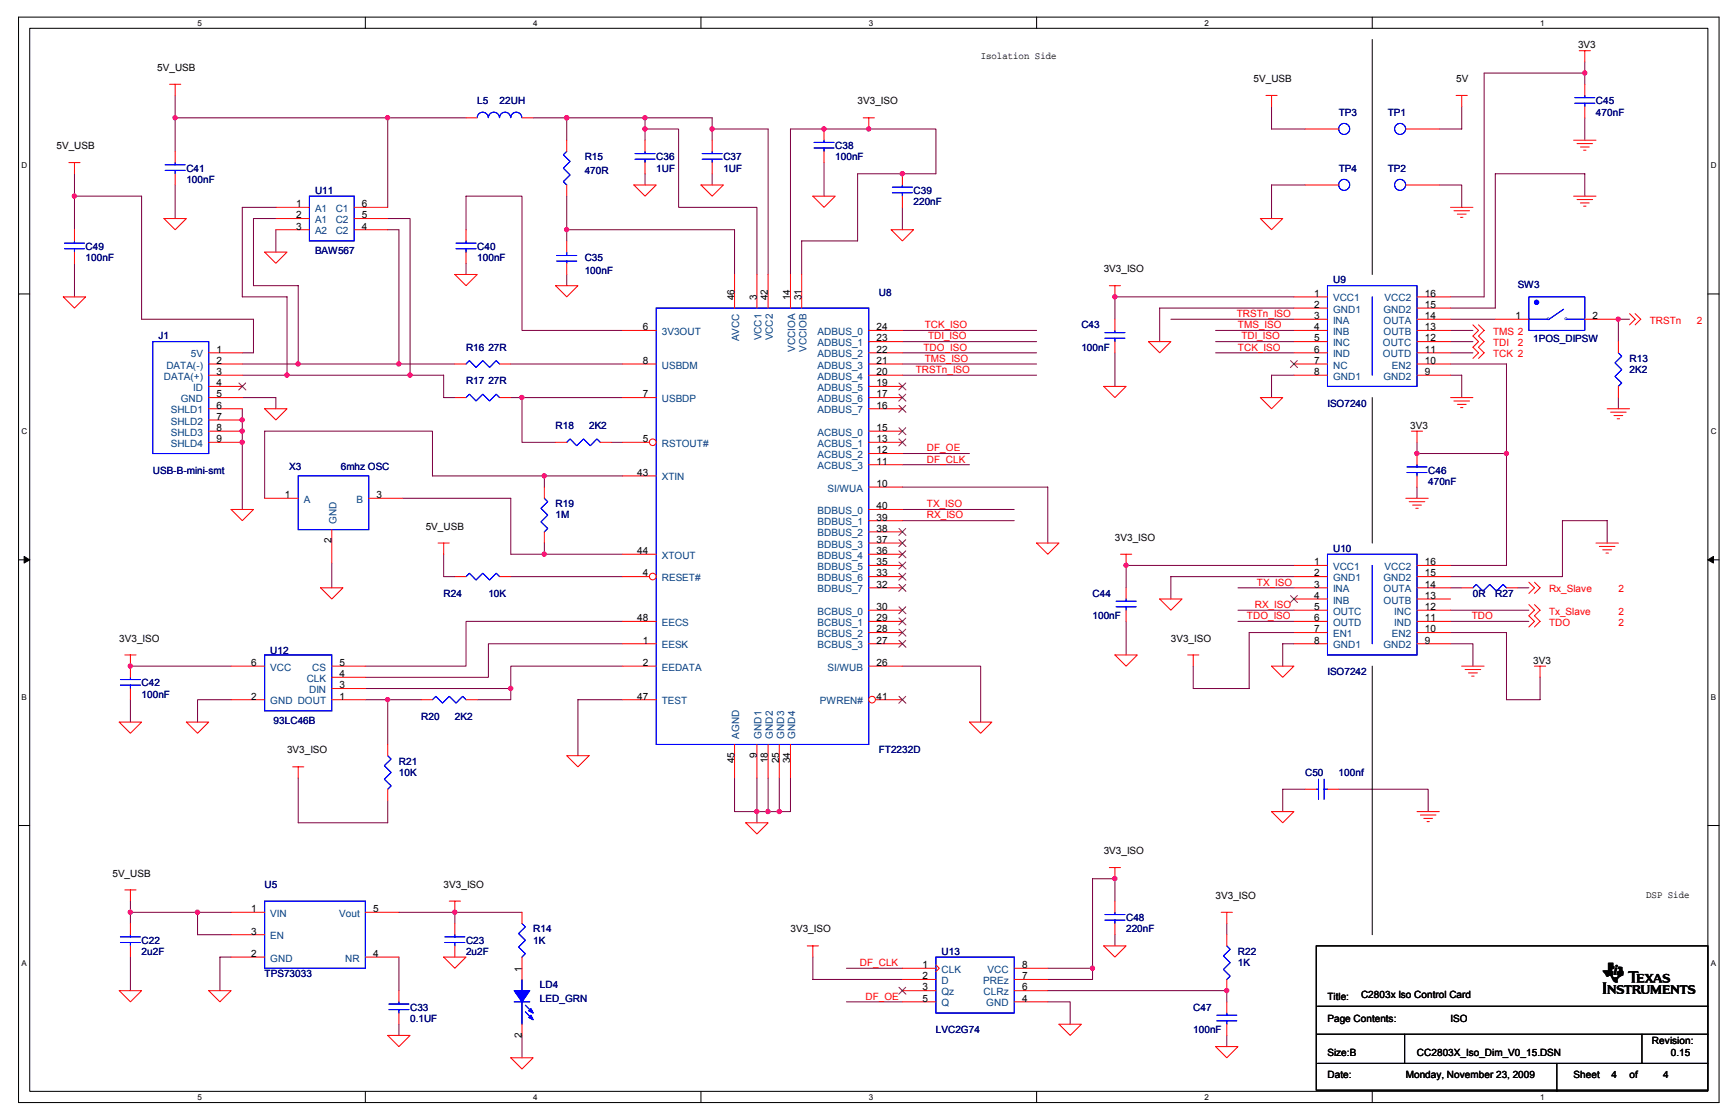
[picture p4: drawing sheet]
<svg xmlns="http://www.w3.org/2000/svg" width="432mm" height="279mm" viewBox="0 0 432 279" stroke-linecap="round" stroke-linejoin="round" font-family="sans-serif">
<path d="M4.6 4.3h424.7v271h-424.7zM7.4 7.1h419.1v265.4h-419.1z" fill="none" stroke="#000" stroke-width=".25"/>
<g fill="#fff">
<path d="M49.3 4.6h1.1v2.2h-1.1z"/>
<path d="M49.3 272.8h1.1v2.2h-1.1z"/>
</g>
<path d="M91.2 4.3v2.8M91.2 272.5v2.8" fill="none" stroke="#000" stroke-width=".25"/>
<g fill="#fff">
<path d="M133.2 4.6h1.1v2.2h-1.1z"/>
<path d="M133.2 272.8h1.1v2.2h-1.1z"/>
</g>
<path d="M175.1 4.3v2.8M175.1 272.5v2.8" fill="none" stroke="#000" stroke-width=".25"/>
<g fill="#fff">
<path d="M217 4.6h1.1v2.2h-1.1z"/>
<path d="M217 272.8h1.1v2.2h-1.1z"/>
</g>
<path d="M258.9 4.3v2.8M258.9 272.5v2.8" fill="none" stroke="#000" stroke-width=".25"/>
<g fill="#fff">
<path d="M300.8 4.6h1.1v2.2h-1.1z"/>
<path d="M300.8 272.8h1.1v2.2h-1.1z"/>
</g>
<path d="M342.7 4.3v2.8M342.7 272.5v2.8" fill="none" stroke="#000" stroke-width=".25"/>
<g fill="#fff">
<path d="M384.6 4.6h1.1v2.2h-1.1z"/>
<path d="M384.6 272.8h1.1v2.2h-1.1z"/>
<path d="M5.3 40.2h1.5v2.3h-1.5z"/>
<path d="M427.2 40.2h1.5v2.3h-1.5z"/>
<path d="M5.3 106.6h1.5v2.2h-1.5z"/>
<path d="M427.2 106.6h1.5v2.2h-1.5z"/>
</g>
<path d="M4.6 73.4h2.8M426.5 73.4h2.8" fill="none" stroke="#000" stroke-width=".25"/>
<g fill="#fff">
<path d="M5.3 172.9h1.4v2.3h-1.4z"/>
<path d="M427.2 172.9h1.4v2.3h-1.4z"/>
</g>
<path d="M4.6 139.8h2.8M426.5 139.8h2.8" fill="none" stroke="#000" stroke-width=".25"/>
<path d="M6 138.9l1.4 .9-1.4 .8zM426.5 139.8l1.4-.9v1.7z" fill="#000" stroke="#000" stroke-width=".25"/>
<g fill="#fff">
<path d="M5.3 239.3h1.4v2.2h-1.4z"/>
<path d="M427.2 239.3h1.4v2.2h-1.4z"/>
</g>
<path d="M342.7 9.9v58.6M342.7 99.3v36.3M342.7 166.3v67.1M4.6 206.1h2.8M426.5 206.1h2.8M328.7 236.2h97.8v36h-97.8zM328.7 258.2h97.8M329 251.2h97.5M350.8 258.2v7.3M410.1 258.2v7.3M329 265.5h97.5M388.8 265.5v7" fill="none" stroke="#000" stroke-width=".25"/>
<g fill="none" stroke="#800040" stroke-width=".25">
<path d="M395.8 18.2h-25.2v55.9h-8.3M395.8 15.5v5.5M43.7 29.4h53.1v22.4M43.7 23.8v14M96.8 29.4h19.6M133.2 29.4h8.3v5.6M141.5 29.4h36.4v5.6M161.1 32.2h8.4v19.6h19.5v16.7M161.1 29.4v5.6M177.9 32.2h13.9v36.3M317.6 26.6v5.6h8.3M365.1 26.6v5.6h-5.6"/>
<path d="M395.8 29.4v5.6M18.6 43.4v5.6h16.8v30.7h27.9v8.4h-2.8M18.6 49v8.4M43.7 46.2v8.4M68.9 57.4v5.5M68.9 51.8h-8.4v22.3h11.2v19.6M68.9 54.6h-5.6v16.7h11.2v19.6M96.8 54.6h5.6v39.1M96.8 57.4h2.8v33.5M116.4 57.4v-8.4h14v33.5h25.1M141.5 57.4h41.9v11.1M141.5 49v11.2"/>
<path d="M161.1 43.4v2.8M177.9 43.4v2.8M205.8 40.6v8.4M225.4 51.8v5.6M325.9 46.2h-8.3v8.4M359.5 46.2h5.6v5.6M395.8 49v-5.6h-22.4v33.5h-11.1M18.6 65.7v8.4M116.4 65.7v2.8M141.5 68.5v2.8M197.4 68.5v-36.3h36.3v11.2h-19.5v16.8h-14v8.3M292.4 79.7h30.7"/>
<path d="M323.1 74.1h-44.7v5.6M323.1 76.9h-33.5v8.4M362.3 79.7h11.1M407 79.7h-2.8v5.6M60.5 99.3h8.4v2.8M60.5 93.7h50.3v5.6h2.8M60.5 90.9h53.1M127.6 99.3h27.9M127.6 90.9h27.9M130.4 99.3v11.1h8.3M225.4 90.9h33.5M225.4 93.7h33.5"/>
<path d="M225.4 88.1h33.5M225.4 85.3h33.5M225.4 82.5h33.5M278.4 88.1v8.4M303.6 88.1h19.5M303.6 85.3h19.5M303.6 82.5h19.5M323.1 93.7h-5.5v5.6M362.3 90.9h13.9v50.3h-13.9M362.3 93.7h2.8v5.6M362.3 88.1h5.5M362.3 85.3h5.5"/>
<path d="M362.3 82.5h5.5M404.2 99.3v2.8M60.5 102.1v25.1M135.9 118.8h19.6M152.7 110.4h2.8M225.4 116h16.7M225.4 113.2h16.7M353.9 110.4v2.8h22.3M100.5 124.4h27.1v14h27.9M110.8 138.4v5.6h2.8M135.9 121.6v-2.8h-27.9v-11.1h-41.9v16.7M135.9 135.6v2.8"/>
<path d="M225.4 127.2h27.9M225.4 130h27.9M225.4 121.6h36.3v14M353.9 121.6v2.8M401.4 135.6v-5.6h-11.2v14h-27.9M82.9 140.6v6.2M127.6 144h27.9M155.5 155.2h-39.1v11.1h-25.2M281.2 155.2v8.3M309.2 152.4h13.9M309.2 146.8h13.9M309.2 155.2h13.9"/>
<path d="M323.1 157.9h-11.1v14h-14v-5.6M323.1 144h-30.7v5.6M323.1 141.2h-41.9v5.6M362.3 157.9h13.9v16.8h8.4v-5.6M362.3 152.4h19.5M362.3 146.8h2.8M362.3 155.2h19.5M379 146.8h2.8M32.6 166.3h25.1M32.6 174.7v5.6M57.7 174.7h-8.4v5.6M91.2 171.9h36.4"/>
<path d="M91.2 174.7h14M96.8 174.7v11.2M127.6 171.9v2.8h-8.4M155.5 160.7h-33.5v8.4h-30.8M155.5 166.3h-27.9v5.6M155.5 174.7h-11.2v14M225.4 166.3h19.5v14M323.1 160.7h-2.7v5.6M362.3 160.7h5.5v5.6M74.5 194.3v11.1h22.3v-5.5M183.4 194.3v8.3h11.2M189 194.3v11.1"/>
<path d="M191.8 194.3v8.3M194.6 194.3v8.3M197.4 194.3v8.3h-2.8M325.9 197.1h-5.5v5.5M334.3 197.1h22.4v5.5M32.6 225v5.6M32.6 239v8.4M32.6 227.8h25.1M49.3 227.8v5.6h8.4M57.7 239h-2.8v8.4M99.6 239v8.4M99.6 227.8h30.8"/>
<path d="M113.6 227.8v2.8M203 239v5.6h22.4M278.4 225v-5.6h-5.5v25.2h-11.2M278.4 233.4v2.8M306.4 230.6v2.8M99.6 255.7v2.8M130.4 258.5v5.6M211.4 250.1h14M211.4 241.8h14M261.7 250.1h5.6v5.6M261.7 241.8h11.2M261.7 247.4h44.7v2.7"/>
<path d="M306.4 258.5v2.8"/>
</g>
<g fill="#f0f" stroke="#f0f" stroke-width=".25">
<circle cx="141.5" cy="57.3" r=".54"/>
<circle cx="161.1" cy="32.2" r=".54"/>
<circle cx="161.1" cy="29.4" r=".54"/>
<circle cx="141.5" cy="29.4" r=".54"/>
<circle cx="216.9" cy="32.2" r=".54"/>
<circle cx="205.8" cy="32.2" r=".54"/>
<circle cx="225.3" cy="43.4" r=".54"/>
<circle cx="177.8" cy="32.2" r=".54"/>
<circle cx="71.7" cy="93.7" r=".54"/>
<circle cx="74.5" cy="90.9" r=".54"/>
<circle cx="99.6" cy="90.9" r=".54"/>
<circle cx="102.4" cy="93.7" r=".54"/>
<circle cx="96.8" cy="29.4" r=".54"/>
<circle cx="43.7" cy="29.4" r=".54"/>
<circle cx="130.3" cy="99.2" r=".54"/>
<circle cx="135.9" cy="118.8" r=".54"/>
<circle cx="135.9" cy="138.4" r=".54"/>
<circle cx="127.5" cy="171.9" r=".54"/>
<circle cx="96.8" cy="174.7" r=".54"/>
<circle cx="32.5" cy="166.3" r=".54"/>
<circle cx="189" cy="202.6" r=".54"/>
<circle cx="191.8" cy="202.6" r=".54"/>
<circle cx="194.6" cy="202.6" r=".54"/>
<circle cx="278.4" cy="74.1" r=".54"/>
<circle cx="281.2" cy="141.2" r=".54"/>
<circle cx="395.8" cy="18.2" r=".54"/>
<circle cx="278.4" cy="219.4" r=".54"/>
<circle cx="306.4" cy="247.3" r=".54"/>
<circle cx="272.8" cy="241.7" r=".54"/>
<circle cx="18.6" cy="49" r=".54"/>
<circle cx="113.6" cy="227.8" r=".54"/>
<circle cx="49.3" cy="227.8" r=".54"/>
<circle cx="32.5" cy="227.8" r=".54"/>
<circle cx="376.2" cy="113.2" r=".54"/>
<circle cx="353.9" cy="113.2" r=".54"/>
<circle cx="404.1" cy="79.7" r=".54"/>
<circle cx="60.5" cy="110.4" r=".54"/>
<circle cx="60.5" cy="107.6" r=".54"/>
<circle cx="60.5" cy="104.8" r=".54"/>
</g>
<g fill="none" stroke="#f00" stroke-width=".25">
<path d="M394.4 12.7h2.8M395.8 12.7v2.8M42.3 21h2.8M43.7 21v2.8M43.7 37.8v2.8M116.4 29.4h2.8M130.4 29.4h2.8M141.5 35v2.8M177.9 35v2.8M205.8 32.2v2.8M205.8 37.8v2.8M215.6 29.4h2.8"/>
<path d="M217 29.4v2.8M316.2 23.8h2.8M317.6 23.8v2.8M363.7 23.8h2.8M365.1 23.8v2.8M393 35h5.6M393.8 35.9h3.9M394.7 36.7h2.2M395.5 37.5h.6M395.8 21v2.8M395.8 26.6v2.8M17.2 40.6h2.8"/>
<path d="M18.6 40.6v2.8M18.6 57.4v2.8M41 54.6h5.5l-2.8 2.8zM43.7 43.4v2.8M68.9 51.8h8.4M68.9 54.6h8.4M68.9 57.4h8.4M88.4 51.8h8.4M88.4 54.6h8.4M88.4 57.4h8.4M116.4 57.4v2.8M141.5 46.2v2.8"/>
<path d="M158.3 46.2h5.6l-2.8 2.8zM175.1 46.2h5.6l-2.8 2.8zM177.9 40.6v2.8M203 49h5.6l-2.8 2.8zM222.6 57.4h5.5l-2.7 2.8zM225.4 43.4v2.8M225.4 49v2.8M314.8 54.6h5.6l-2.8 2.8zM325.9 46.2h8.4M351.1 46.2h8.4M362.3 51.8h5.5M363.1 52.6h3.9"/>
<path d="M364 53.5h2.2M364.8 54.3h.6M393 49h5.6M393.8 49.8h3.9M394.7 50.7h2.2M395.5 51.5h.6M15.8 74.1h5.6l-2.8 2.8zM18.6 62.9v2.8M66.1 62.9h5.6l-2.8 2.8zM113.6 68.5h5.6l-2.8 2.8zM116.4 62.9v2.8M138.7 71.3h5.6l-2.8 2.8z"/>
<path d="M277 71.3h2.8M278.4 71.3v2.8M278.4 79.7v2.8M373.4 79.7h8.4M395.8 79.7h8.4M407 78.3l1.4 1.4-1.4 1.4M408.4 78.3l1.4 1.4-1.4 1.4M113.6 99.3h2.8M124.8 99.3h2.8M275.6 96.5h5.6l-2.8 2.8zM278.4 85.3v2.8M286.8 85.3h5.6l-2.8 2.8z"/>
<path d="M314.8 99.3h5.6l-2.8 2.8zM362.3 99.3h5.5M367.8 81.1l1.4 1.4-1.4 1.4 1.4 1.4-1.4 1.4 1.4 1.4-1.4 1.4M369.2 81.1l1.4 1.4-1.4 1.4 1.4 1.4-1.4 1.4 1.4 1.4-1.4 1.4M404.2 85.3v2.8M404.2 96.5v2.8M66.1 102.1h5.6l-2.8 2.8zM138.7 110.4h2.8M149.9 110.4h2.8M352.5 107.7h2.8M353.9 107.7v2.7M353.9 113.2v2.8"/>
<path d="M353.9 118.8v2.8M363.1 100.1h3.9M364 101h2.2M364.8 101.8h.6M401.4 102.1h5.6M402.2 102.9h3.9M403.1 103.8h2.2M403.9 104.6h.6M57.7 127.2h5.6l-2.8 2.8zM66.1 124.4h8.4M82.9 132.2v8.4M92.1 124.4h8.4"/>
<path d="M109.4 135.6h2.8M110.8 135.6v2.8M135.9 121.6v2.8M135.9 132.8v2.8M258.9 135.6h5.6l-2.8 2.8zM279.8 138.4h2.8M281.2 138.4v2.8M351.1 124.4h5.6M351.9 125.3h3.9M352.8 126.1h2.2M353.6 126.9h.6M398.6 135.6h5.6"/>
<path d="M399.4 136.4h3.9M400.3 137.3h2.2M401.1 138.1h.6M80.1 146.8h5.6l-2.8 2.8zM113.6 144h2.8M124.8 144h2.8M281.2 146.8v2.8M281.2 152.4v2.8M289.6 149.6h5.6l-2.8 2.8zM323.1 146.8h8.4M323.1 144h8.4M323.1 141.2h8.4"/>
<path d="M323.1 149.6h8.4M323.1 152.4h8.4M323.1 155.2h8.4M323.1 157.9h8.4M353.9 146.8h8.4M353.9 144h8.4M353.9 141.2h8.4M353.9 149.6h8.4M353.9 152.4h8.4M353.9 155.2h8.4M353.9 157.9h8.4M365.1 146.8h2.7"/>
<path d="M376.2 146.8h2.8M381.8 145.4l1.4 1.4-1.4 1.4M381.8 151l1.4 1.4-1.4 1.4 1.4 1.4-1.4 1.3M383.2 145.4l1.4 1.4-1.4 1.4M383.2 151l1.4 1.4-1.4 1.4 1.4 1.4-1.4 1.3M31.2 163.5h2.8M32.6 163.5v2.8M57.7 166.3h8.4M57.7 174.7h8.4M82.9 166.3h8.3M82.9 174.7h8.3M82.9 169.1h8.3"/>
<path d="M82.9 171.9h8.3M105.2 174.7h2.8M116.4 174.7h2.8M278.4 163.5h5.6l-2.8 2.8zM296.6 163.5h2.8M298 163.5v2.8M317.6 166.3h5.5l-2.7 2.8zM323.1 160.7h8.4M353.9 160.7h8.4M365.1 166.3h5.5M365.9 167.2h3.9M366.7 168h2.2"/>
<path d="M367.6 168.8h.5M383.2 166.3h2.8M384.6 166.3v2.8M29.8 180.3h5.6l-2.8 2.8zM46.5 180.3h5.6l-2.8 2.8zM73.1 191.5h2.8M74.5 191.5v2.8M96.8 185.9v2.8M96.8 197.1v2.8M141.5 188.7h5.6l-2.8 2.8zM242.1 180.3h5.6l-2.8 2.8zM325.9 197.1h2.8"/>
<path d="M331.5 197.1h2.8M186.2 205.4h5.6l-2.8 2.8zM277 216.6h2.8M278.4 216.6v2.8M317.6 202.6h5.5l-2.7 2.8zM353.9 202.6h5.6M354.7 203.5h3.9M355.6 204.3h2.2M356.4 205.1h.6M31.2 222.2h2.8M32.6 222.2v2.8M32.6 230.6v2.8"/>
<path d="M32.6 236.2v2.8M57.7 227.8h8.4M57.7 239h8.4M57.7 233.4h8.4M91.2 227.8h8.4M91.2 239h8.4M110.8 239h5.6l-2.8 2.8zM112.2 225h2.8M113.6 225v2.8M113.6 230.6v2.8M113.6 236.2v2.8M201.6 236.2h2.8"/>
<path d="M203 236.2v2.8M275.6 236.2h5.6l-2.8 2.8zM278.4 225v2.8M278.4 230.6v2.8M305 227.8h2.8M306.4 227.8v2.8M306.4 233.4v2.8M29.8 247.4h5.6l-2.8 2.7zM52.1 247.4h5.6l-2.8 2.7zM96.8 258.5h5.6l-2.8 2.8zM99.6 247.4v2.7M99.6 252.9v2.8"/>
<path d="M130.4 241.8v2.8M130.4 255.7v2.8M225.4 247.4h8.3M225.4 241.8h8.3M225.4 244.6h8.3M225.4 250.1h8.3M233.7 240.9l.9 .9-.9 .8M253.3 247.4h8.4M253.3 241.8h8.4M253.3 244.6h8.4M253.3 250.1h8.4M264.5 255.7h5.6l-2.8 2.8z"/>
<path d="M306.4 244.6v2.8M306.4 250.1v2.8M306.4 255.7v2.8M127.6 264.1h5.6l-2.8 2.8zM303.6 261.3h5.6l-2.8 2.8z"/>
</g>
<g fill="none" stroke="#00f" stroke-width=".25">
<path d="M119.2 29.4a1.38 1.38 0 0 1 1.4-1.4 1.38 1.38 0 0 1 1.3 1.4M122 29.4a1.38 1.38 0 0 1 1.4-1.4 1.38 1.38 0 0 1 1.3 1.4 1.4 1.4 0 0 1 1.4-1.4 1.4 1.4 0 0 1 1.4 1.4M127.6 29.4a1.38 1.38 0 0 1 1.3-1.4 1.38 1.38 0 0 1 1.4 1.4M141.5 37.8l-.8 .8 1.7 1.7-1.7 1.7 1.7 1.7-1.7 1.6 .8 .9M175.4 39.8h5M175.4 38.4h5M177.9 37.8v.6M177.9 39.8v.8M203.3 37h5M203.3 35.6h5M205.8 35v.6M205.8 37v.8"/>
<path d="M393.3 25.8h5M393.3 24.4h5M395.8 23.8v.6M395.8 25.8v.8M41.2 42.5h5M41.2 41.1h5M43.7 40.6v.5M43.7 42.5v.9M77.3 49h11.1v11.2h-11.1zM222.9 48.1h5M222.9 46.7h5M225.4 46.2v.5"/>
<path d="M225.4 48.1v.9M16.1 62.1h5M16.1 60.7h5M18.6 60.2v.5M18.6 62.1v.8M113.9 62.1h5M113.9 60.7h5M116.4 60.2v.5M116.4 62.1v.8M163.9 76.9h53.1v109h-53.1zM381.8 74.1h14v8.4h-14zM381.8 79.7h4.8"/>
<path d="M390.5 77.2l-3.6 2.5M391.3 79.7h4.5M116.4 99.3l.8-.9 1.7 1.7 1.7-1.7 1.7 1.7 1.6-1.7 .9 .9M275.9 84.5h5M275.9 83.1h5M278.4 82.5v.6M278.4 84.5v.8M404.2 88.1l.8 .8-1.7 1.7 1.7 1.7-1.7 1.7 1.7 1.6-.8 .9M74.5 118.8h17.6v13.4h-17.6zM141.5 110.4l.9-.8 1.6 1.7 1.7-1.7 1.7 1.7 1.7-1.7 .8 .8M351.4 118h5M351.4 116.6h5"/>
<path d="M353.9 116v.6M353.9 118v.8M135.9 124.4l.9 .9-1.7 1.6 1.7 1.7-1.7 1.7 1.7 1.7-.9 .8M331.5 138.4h22.4v25.1h-22.4zM116.4 144l.8-.9 1.7 1.7 1.7-1.7 1.7 1.7 1.6-1.7 .9 .9M278.7 151.5h5M278.7 150.1h5M281.2 149.6v.5M281.2 151.5v.9M342.7 141.2v19.5M367.8 146.8l.9-.9 1.6 1.7 1.7-1.7 1.7 1.7 1.7-1.7 .8 .9M66.1 163.5h16.8v14h-16.8z"/>
<path d="M108 174.7l.9-.8 1.6 1.7 1.7-1.7 1.7 1.7 1.6-1.7 .9 .8M96.8 188.7l.9 .8-1.7 1.7 1.7 1.7-1.7 1.7 1.7 1.6-.9 .9M328.7 197.1h.6M329.3 194.6v5M330.7 197.1h.8M330.7 194.6v5M30.1 235.3h5M30.1 233.9h5M32.6 233.4v.5M32.6 235.3v.9M66.1 225h25.1v16.8h-25.1zM111.1 235.3h5"/>
<path d="M111.1 233.9h5M113.6 233.4v.5M113.6 235.3v.9M233.7 239h19.6v13.9h-19.6zM275.9 229.7h5M275.9 228.3h5M278.4 227.8v.5M278.4 229.7v.9M306.4 236.2l.8 .8-1.7 1.7 1.7 1.7-1.7 1.7 1.7 1.6-.8 .9M97.1 252.1h5M97.1 250.7h5M99.6 250.1v.6"/>
<path d="M99.6 252.1v.8M128.4 250.1h3.9M130.4 244.6v2.8M130.4 250.1v5.6M131.2 251l1.7 1.6M131.2 252.6l1.7 1.7M303.9 254.9h5M303.9 253.5h5M306.4 252.9v.6M306.4 254.9v.8"/>
<circle cx="335.7" cy="46.2" r="1.38"/>
<circle cx="349.7" cy="46.2" r="1.38"/>
</g>
<g fill="#00f" stroke="#00f" stroke-width=".25">
<path d="M128.4 247.4h3.9l-1.9 2.7z" fill-rule="evenodd"/>
<path d="M132.6 253.5l.6 1.1-1.1-.6z" fill-rule="evenodd"/>
<path d="M132.6 251.8l.6 1.1-1.1-.5z" fill-rule="evenodd"/>
<path d="M128.4 247.4h3.9l-1.9 2.7z" fill-rule="evenodd"/>
<path d="M132.6 253.5l.6 1.1-1.1-.6z" fill-rule="evenodd"/>
<path d="M132.6 251.8l.6 1.1-1.1-.5z" fill-rule="evenodd"/>
<circle cx="383.7" cy="75.5" r=".54"/>
</g>
<path d="M322.3 148.7l1.7 1.8M324 148.7l-1.7 1.8M224.5 246.5l1.7 1.7M226.2 246.5l-1.7 1.7" fill="none" stroke="#804000" stroke-width=".25"/>
<circle cx="163" cy="110.4" r=".83" fill="#fff" stroke="#f00" stroke-width=".25"/>
<path d="M155.5 110.4h6.7M155.5 138.4h8.4" fill="none" stroke="#f00" stroke-width=".25"/>
<circle cx="163" cy="143.9" r=".83" fill="#fff" stroke="#f00" stroke-width=".25"/>
<g fill="none" stroke="#f00" stroke-width=".25">
<path d="M183.4 68.5v8.4M189 68.5v8.4M191.8 68.5v8.4M155.5 82.5h8.4M155.5 90.9h8.4M155.5 99.3h8.4M217 82.5h8.4M217 90.9h8.4M217 99.3h8.4M217 85.3h8.4M217 88.1h8.4M217 93.7h8.4"/>
<path d="M217 96.5h8.4M155.5 118.8h8.4M217 102.1h8.4M217 107.7h8.4M217 110.4h8.4M217 113.2h8.4M217 116h8.4M217 121.6h8.4M217 127.2h8.4M217 130h8.4M217 132.8h8.4M217 135.6h8.4"/>
<path d="M217 138.4h8.4M155.5 144h6.7M155.5 155.2h8.4M217 144h8.4M217 155.2h8.4M217 141.2h8.4M217 146.8h8.4M217 152.4h8.4M217 157.9h8.4M155.5 160.7h8.4M155.5 166.3h8.4M155.5 174.7h8.4"/>
<path d="M217 160.7h8.4M217 166.3h8.4M183.4 185.9v8.4M189 185.9v8.4M191.8 185.9v8.4"/>
</g>
<g fill="none" stroke="#804000" stroke-width=".25">
<path d="M224.5 95.6l1.7 1.8M224.5 98.4l1.7 1.8M226.2 95.6l-1.7 1.8M226.2 98.4l-1.7 1.8M224.5 101.2l1.7 1.8M224.5 106.8l1.7 1.7M224.5 109.6l1.7 1.7M226.2 101.2l-1.7 1.8M226.2 106.8l-1.7 1.7M226.2 109.6l-1.7 1.7M224.5 132l1.7 1.7M224.5 134.7l1.7 1.8"/>
<path d="M224.5 137.5l1.7 1.8M226.2 132l-1.7 1.7M226.2 134.7l-1.7 1.8M226.2 137.5l-1.7 1.8M224.5 140.3l1.7 1.8M224.5 143.1l1.7 1.8M224.5 145.9l1.7 1.8M224.5 151.5l1.7 1.7M224.5 154.3l1.7 1.7M224.5 157.1l1.7 1.7M224.5 159.9l1.7 1.7M226.2 140.3l-1.7 1.8"/>
<path d="M226.2 143.1l-1.7 1.8M226.2 145.9l-1.7 1.8M226.2 151.5l-1.7 1.7M226.2 154.3l-1.7 1.7M226.2 157.1l-1.7 1.7M226.2 159.9l-1.7 1.7"/>
</g>
<circle cx="217.8" cy="174.7" r=".83" fill="#fff" stroke="#f00" stroke-width=".25"/>
<g fill="none" stroke="#f00" stroke-width=".25">
<path d="M161.1 35v2.8M325.9 32.2h8.4M351.1 32.2h8.4M161.1 40.6v2.8M141.5 60.2v2.7M141.5 65.7v2.8M197.4 68.5v8.4M200.2 68.5v8.4M323.1 74.1h8.4M323.1 76.9h8.4M323.1 79.7h8.4M353.9 74.1h8.4"/>
<path d="M353.9 76.9h8.4M353.9 79.7h8.4M52.1 88.1h8.4M52.1 90.9h8.4M52.1 93.7h8.4M52.1 96.5h8.4M52.1 99.3h8.4M113.6 90.9h2.8M124.8 90.9h2.8M323.1 82.5h8.4M323.1 85.3h8.4M323.1 88.1h8.4"/>
<path d="M323.1 90.9h8.4M323.1 93.7h8.4M353.9 82.5h8.4M353.9 85.3h8.4M353.9 88.1h8.4M353.9 90.9h8.4M353.9 93.7h8.4M52.1 102.1h8.4M52.1 104.9h8.4M52.1 107.7h8.4M52.1 110.4h8.4M32.6 166.3v2.8"/>
<path d="M32.6 171.9v2.8M218.7 174.7h6.7M194.6 185.9v8.4M197.4 185.9v8.4M130.4 227.8v2.8M130.4 239v2.8"/>
</g>
<path d="M59.7 95.6l1.7 1.8M61.4 95.6l-1.8 1.8M322.3 90l1.7 1.8M324 90l-1.7 1.8M224.5 173.9l1.7 1.7M226.2 173.9l-1.7 1.7" fill="none" stroke="#804000" stroke-width=".25"/>
<g fill="none" stroke="#00f" stroke-width=".25">
<path d="M158.6 39.8h5M158.6 38.4h5M161.1 37.8v.6M161.1 39.8v.8M139 63.8h5M139 65.2h5M141.5 62.9v.9M141.5 65.2v.5M331.5 71.3h22.4v25.2h-22.4zM342.7 74.1v19.6M38.2 85.3h13.9v27.9h-13.9zM116.4 90.9l.8-.9 1.7 1.7 1.7-1.7 1.7 1.7 1.6-1.7 .9 .9"/>
<path d="M30.1 171.1h5M30.1 169.7h5M32.6 169.1v.6M32.6 171.1v.8M130.4 230.6l.8 .8-1.7 1.7 1.7 1.7-1.7 1.7 1.7 1.6-.8 .9"/>
<circle cx="335.7" cy="32.2" r="1.38"/>
<circle cx="349.7" cy="32.2" r="1.38"/>
</g>
<g fill="#f0f" stroke="#f0f" stroke-width=".25">
<circle cx="141.5" cy="57.3" r=".54"/>
<circle cx="161.1" cy="32.2" r=".54"/>
<circle cx="161.1" cy="29.4" r=".54"/>
<circle cx="141.5" cy="29.4" r=".54"/>
<circle cx="216.9" cy="32.2" r=".54"/>
<circle cx="205.8" cy="32.2" r=".54"/>
<circle cx="225.3" cy="43.4" r=".54"/>
<circle cx="177.8" cy="32.2" r=".54"/>
<circle cx="71.7" cy="93.7" r=".54"/>
<circle cx="74.5" cy="90.9" r=".54"/>
<circle cx="99.6" cy="90.9" r=".54"/>
<circle cx="102.4" cy="93.7" r=".54"/>
<circle cx="96.8" cy="29.4" r=".54"/>
<circle cx="43.7" cy="29.4" r=".54"/>
<circle cx="130.3" cy="99.2" r=".54"/>
<circle cx="135.9" cy="118.8" r=".54"/>
<circle cx="135.9" cy="138.4" r=".54"/>
<circle cx="127.5" cy="171.9" r=".54"/>
<circle cx="96.8" cy="174.7" r=".54"/>
<circle cx="32.5" cy="166.3" r=".54"/>
<circle cx="189" cy="202.6" r=".54"/>
<circle cx="191.8" cy="202.6" r=".54"/>
<circle cx="194.6" cy="202.6" r=".54"/>
<circle cx="278.4" cy="74.1" r=".54"/>
<circle cx="281.2" cy="141.2" r=".54"/>
<circle cx="395.8" cy="18.2" r=".54"/>
<circle cx="278.4" cy="219.4" r=".54"/>
<circle cx="306.4" cy="247.3" r=".54"/>
<circle cx="272.8" cy="241.7" r=".54"/>
<circle cx="18.6" cy="49" r=".54"/>
<circle cx="113.6" cy="227.8" r=".54"/>
<circle cx="49.3" cy="227.8" r=".54"/>
<circle cx="32.5" cy="227.8" r=".54"/>
<circle cx="376.2" cy="113.2" r=".54"/>
<circle cx="353.9" cy="113.2" r=".54"/>
<circle cx="404.1" cy="79.7" r=".54"/>
<circle cx="60.5" cy="110.4" r=".54"/>
<circle cx="60.5" cy="107.6" r=".54"/>
<circle cx="60.5" cy="104.8" r=".54"/>
</g>
<text font-size="9.7" x="400.3" y="248.2">TI</text>
<g font-size="2.5">
<text x="39.3" y="17.7">5V_USB</text>
<text x="244.9" y="14.6">Isolation Side</text>
<text x="394.1" y="12.1">3V3</text>
<text x="313.1" y="20.5">5V_USB</text>
<text x="363.7" y="20.5">5V</text>
<text x="214.2" y="26.1">3V3_ISO</text>
<text x="14.1" y="37.3">5V_USB</text>
<text x="73.9" y="51.7">1</text>
<text x="90.4" y="51.7">6</text>
<text x="73.9" y="54.5">2</text>
<text x="73.9" y="57.3">3</text>
<text x="90.4" y="57.3">4</text>
<text x="90.4" y="54.5">5</text>
<text x="275.6" y="68">3V3_ISO</text>
<text x="183.4" y="75" transform="rotate(-90 183.4 75)">46</text>
<text x="189" y="75" transform="rotate(-90 189 75)">3</text>
<text x="191.8" y="75" transform="rotate(-90 191.8 75)">42</text>
<text x="197.4" y="75" transform="rotate(-90 197.4 75)">14</text>
<text x="200.2" y="75" transform="rotate(-90 200.2 75)">31</text>
<text x="328.2" y="74.1">1</text>
<text x="328.2" y="76.9">2</text>
<text x="355.8" y="74.1">16</text>
<text x="355.8" y="76.9">15</text>
<text x="160.5" y="82.5">6</text>
<text x="218.9" y="82.5">24</text>
<text x="328.2" y="79.7">3</text>
<text x="328.2" y="82.5">4</text>
<text x="355.8" y="79.7">14</text>
<text x="355.8" y="82.5">13</text>
<text x="378.5" y="79.7">1</text>
<text x="397.7" y="79.7">2</text>
<text x="54.1" y="88.1">1</text>
<text x="218.9" y="85.3">23</text>
<text x="218.9" y="88.1">22</text>
<text x="328.2" y="85.3">5</text>
<text x="328.2" y="88.1">6</text>
<text x="355.8" y="85.3">12</text>
<text x="355.8" y="88.1">11</text>
<text x="54.1" y="90.8">2</text>
<text x="54.1" y="93.6">3</text>
<text x="160.5" y="90.8">8</text>
<text x="218.9" y="90.8">21</text>
<text x="218.9" y="93.6">20</text>
<text x="328.2" y="90.8">7</text>
<text x="328.2" y="93.6">8</text>
<text x="355.8" y="90.8">10</text>
<text x="355.8" y="93.6">9</text>
<text x="54.1" y="99.2">5</text>
<text x="54.1" y="96.4">4</text>
<text x="160.5" y="99.2">7</text>
<text x="218.9" y="96.4">19</text>
<text x="218.9" y="99.2">17</text>
<text x="54.1" y="102">6</text>
<text x="54.1" y="104.8">7</text>
<text x="54.1" y="107.6">8</text>
<text x="218.9" y="102">16</text>
<text x="218.9" y="107.6">15</text>
<text x="352.2" y="107.1">3V3</text>
<text x="54.1" y="110.4">9</text>
<text x="160.5" y="110.4">5</text>
<text x="218.9" y="110.4">13</text>
<text x="218.9" y="113.2">12</text>
<text x="159.1" y="118.8">43</text>
<text x="218.9" y="116">11</text>
<text x="71.1" y="124.4">1</text>
<text x="94" y="124.4">3</text>
<text x="218.9" y="121.6">10</text>
<text x="218.9" y="127.2">40</text>
<text x="218.9" y="130">39</text>
<text x="82.8" y="135.6" transform="rotate(-90 82.8 135.6)">2</text>
<text x="106.3" y="132.2">5V_USB</text>
<text x="218.9" y="132.8">38</text>
<text x="218.9" y="135.6">37</text>
<text x="278.4" y="135">3V3_ISO</text>
<text x="159.1" y="138.3">44</text>
<text x="160.5" y="143.9">4</text>
<text x="218.9" y="138.3">36</text>
<text x="218.9" y="141.1">35</text>
<text x="218.9" y="143.9">33</text>
<text x="328.2" y="141.1">1</text>
<text x="328.2" y="143.9">2</text>
<text x="355.8" y="141.1">16</text>
<text x="355.8" y="143.9">15</text>
<text x="218.9" y="146.7">32</text>
<text x="328.2" y="146.7">3</text>
<text x="328.2" y="149.5">4</text>
<text x="355.8" y="146.7">14</text>
<text x="355.8" y="149.5">13</text>
<text x="159.1" y="155.1">48</text>
<text x="218.9" y="152.3">30</text>
<text x="218.9" y="155.1">29</text>
<text x="328.2" y="152.3">5</text>
<text x="328.2" y="155.1">6</text>
<text x="355.8" y="152.3">12</text>
<text x="355.8" y="155.1">11</text>
<text x="29.8" y="160.2">3V3_ISO</text>
<text x="160.5" y="160.7">1</text>
<text x="218.9" y="157.9">28</text>
<text x="218.9" y="160.7">27</text>
<text x="292.4" y="160.2">3V3_ISO</text>
<text x="328.2" y="157.9">7</text>
<text x="328.2" y="160.7">8</text>
<text x="355.8" y="157.9">10</text>
<text x="355.8" y="160.7">9</text>
<text x="62.8" y="166.3">6</text>
<text x="84.8" y="166.3">5</text>
<text x="160.5" y="166.3">2</text>
<text x="218.9" y="166.3">26</text>
<text x="382.9" y="165.8">3V3</text>
<text x="84.8" y="171.9">3</text>
<text x="84.8" y="169.1">4</text>
<text x="62.8" y="174.7">2</text>
<text x="84.8" y="174.7">1</text>
<text x="159.1" y="174.7">47</text>
<text x="218.9" y="174.7">41</text>
<text x="71.7" y="188.1">3V3_ISO</text>
<text x="183.4" y="190.6" transform="rotate(-90 183.4 190.6)">45</text>
<text x="189" y="189.2" transform="rotate(-90 189 189.2)">9</text>
<text x="191.8" y="190.6" transform="rotate(-90 191.8 190.6)">18</text>
<text x="194.6" y="190.6" transform="rotate(-90 194.6 190.6)">25</text>
<text x="197.4" y="190.6" transform="rotate(-90 197.4 190.6)">34</text>
<text x="275.6" y="213.3">3V3_ISO</text>
<text x="28.1" y="218.9">5V_USB</text>
<text x="110.8" y="221.7">3V3_ISO</text>
<text x="62.8" y="227.8">1</text>
<text x="93.2" y="227.8">5</text>
<text x="303.6" y="224.5">3V3_ISO</text>
<text x="411.1" y="224.2">DSP Side</text>
<text x="62.8" y="233.3">3</text>
<text x="197.4" y="232.8">3V3_ISO</text>
<text x="62.8" y="238.9">2</text>
<text x="93.2" y="238.9">4</text>
<text x="130.3" y="242.6" transform="rotate(-90 130.3 242.6)">1</text>
<text x="230.4" y="241.7">1</text>
<text x="230.4" y="244.5">2</text>
<text x="255.2" y="244.5">7</text>
<text x="255.2" y="241.7">8</text>
<text x="230.4" y="247.3">3</text>
<text x="230.4" y="250.1">5</text>
<text x="255.2" y="250.1">4</text>
<text x="255.2" y="247.3">6</text>
<text x="331.5" y="249.6">Title:</text>
<text x="339.9" y="249.3">C2803x Iso Control Card</text>
<text x="331.5" y="255.2">Page Contents:</text>
<text x="362.3" y="255.2">ISO</text>
<text x="130.3" y="259.1" transform="rotate(-90 130.3 259.1)">2</text>
<text x="331.5" y="263.6">Size:B</text>
<text x="353.9" y="263.6">CC2803X_Iso_Dim_V0_15.DSN</text>
<text x="412.6" y="260.8">Revision:</text>
<text x="417.3" y="263.6">0.15</text>
<text x="331.5" y="269.2">Date:</text>
<text x="351.1" y="269.2">Monday, November 23, 2009</text>
<text x="393" y="269.2">Sheet</text>
<text x="402.5" y="269.2">4</text>
<text x="407" y="269.2">of</text>
<text x="415.3" y="269.2">4</text>
</g>
<g font-size="2.5" fill="#000080">
<text x="119.2" y="26.1">L5</text>
<text x="124.8" y="26.1">22UH</text>
<text x="334.3" y="28.9">TP3</text>
<text x="346.6" y="28.9">TP1</text>
<text x="398.6" y="26.1">C45</text>
<text x="398.6" y="28.9">470nF</text>
<text x="146" y="40">R15</text>
<text x="163.9" y="40">C36</text>
<text x="180.7" y="40">C37</text>
<text x="208.6" y="37.3">C38</text>
<text x="208.6" y="40">100nF</text>
<text x="46.5" y="42.8">C41</text>
<text x="46.5" y="45.6">100nF</text>
<text x="146" y="43.4">470R</text>
<text x="163.9" y="42.8">1UF</text>
<text x="180.7" y="42.8">1UF</text>
<text x="334.3" y="42.8">TP4</text>
<text x="346.6" y="42.8">TP2</text>
<text x="78.7" y="48.4">U11</text>
<text x="228.1" y="48.4">C39</text>
<text x="228.1" y="51.2">220nF</text>
<text x="21.4" y="62.4">C49</text>
<text x="21.4" y="65.2">100nF</text>
<text x="78.7" y="63.5">BAW567</text>
<text x="119.2" y="62.4">C40</text>
<text x="119.2" y="65.2">100nF</text>
<text x="146" y="65.2">C35</text>
<text x="146" y="68.5">100nF</text>
<text x="332.9" y="70.8">U9</text>
<text x="379" y="71.9">SW3</text>
<text x="219.5" y="73.9">U8</text>
<text x="270.1" y="82">C43</text>
<text x="39.6" y="84.8">J1</text>
<text x="116.4" y="87.5">R16 27R</text>
<text x="270.1" y="87.5">100nF</text>
<text x="382.9" y="85.3">1POS_DIPSW</text>
<text x="116.4" y="95.9">R17 27R</text>
<text x="407" y="90.3">R13</text>
<text x="407" y="93.1">2K2</text>
<text x="331.5" y="101.5">ISO7240</text>
<text x="138.7" y="107.1">R18</text>
<text x="147.1" y="107.1">2K2</text>
<text x="38.2" y="118.3">USB-B-mini-smt</text>
<text x="72.2" y="117.4">X3</text>
<text x="85.1" y="117.4">6mhz OSC</text>
<text x="356.7" y="118.3">C46</text>
<text x="356.7" y="121.1">470nF</text>
<text x="138.7" y="126.7">R19</text>
<text x="138.7" y="129.5">1M</text>
<text x="332.9" y="137.8">U10</text>
<text x="110.8" y="149">R24</text>
<text x="122" y="149">10K</text>
<text x="272.9" y="149">C44</text>
<text x="367.8" y="149">0R</text>
<text x="373.4" y="149">R27</text>
<text x="272.9" y="154.6">100nF</text>
<text x="67.5" y="163.3">U12</text>
<text x="35.4" y="171.4">C42</text>
<text x="331.5" y="168.6">ISO7242</text>
<text x="35.4" y="174.2">100nF</text>
<text x="105.2" y="179.7">R20</text>
<text x="113.6" y="179.7">2K2</text>
<text x="68.3" y="180.8">93LC46B</text>
<text x="99.6" y="190.9">R21</text>
<text x="219.5" y="188.1">FT2232D</text>
<text x="99.6" y="193.7">10K</text>
<text x="325.9" y="193.7">C50</text>
<text x="334.3" y="193.7">100nf</text>
<text x="66.1" y="221.7">U5</text>
<text x="133.2" y="232.8">R14</text>
<text x="281.2" y="230">C48</text>
<text x="281.2" y="232.8">220nF</text>
<text x="35.4" y="235.6">C22</text>
<text x="35.4" y="238.4">2u2F</text>
<text x="116.4" y="235.6">C23</text>
<text x="116.4" y="238.4">2u2F</text>
<text x="133.2" y="235.6">1K</text>
<text x="235.1" y="238.4">U13</text>
<text x="309.2" y="238.4">R22</text>
<text x="66.1" y="244">TPS73033</text>
<text x="309.2" y="241.2">1K</text>
<text x="134.8" y="246.8">LD4</text>
<text x="134.8" y="250.1">LED_GRN</text>
<text x="102.4" y="252.4">C33</text>
<text x="102.4" y="255.2">0.1UF</text>
<text x="233.7" y="258">LVC2G74</text>
<text x="298" y="252.4">C47</text>
<text x="298" y="258">100nF</text>
</g>
<g font-size="2.5" fill="#004080">
<text x="78.7" y="52.9">A1</text>
<text x="83.8" y="52.9">C1</text>
<text x="78.7" y="55.7">A1</text>
<text x="78.7" y="58.5">A2</text>
<text x="83.8" y="58.5">C2</text>
<text x="83.8" y="55.7">C2</text>
<text x="332.9" y="75.3">VCC1</text>
<text x="345.8" y="75.3">VCC2</text>
<text x="165.3" y="83.7">3V3OUT</text>
<text x="204.2" y="83.7">ADBUS_0</text>
<text x="332.9" y="78.1">GND1</text>
<text x="332.9" y="80.9">INA</text>
<text x="332.9" y="83.7">INB</text>
<text x="345.5" y="78.1">GND2</text>
<text x="345.5" y="80.9">OUTA</text>
<text x="345.5" y="83.7">OUTB</text>
<text x="47.7" y="89.2">5V</text>
<text x="184.6" y="85.3" transform="rotate(-90 184.6 85.3)">AVCC</text>
<text x="190.2" y="85" transform="rotate(-90 190.2 85)">VCC1</text>
<text x="193" y="85" transform="rotate(-90 193 85)">VCC2</text>
<text x="198.6" y="87.9" transform="rotate(-90 198.6 87.9)">VCCIOA</text>
<text x="201.4" y="87.9" transform="rotate(-90 201.4 87.9)">VCCIOB</text>
<text x="204.2" y="86.4">ADBUS_1</text>
<text x="204.2" y="89.2">ADBUS_2</text>
<text x="332.9" y="86.4">INC</text>
<text x="332.9" y="89.2">IND</text>
<text x="345.4" y="86.4">OUTC</text>
<text x="345.4" y="89.2">OUTD</text>
<text x="41" y="94.8">DATA(+)</text>
<text x="41.5" y="92">DATA(-)</text>
<text x="165.3" y="92">USBDM</text>
<text x="204.2" y="92">ADBUS_3</text>
<text x="204.2" y="94.8">ADBUS_4</text>
<text x="332.9" y="92">NC</text>
<text x="332.9" y="94.8">GND1</text>
<text x="345.5" y="94.8">GND2</text>
<text x="347.6" y="92">EN2</text>
<text x="45.1" y="100.4">GND</text>
<text x="48.3" y="97.6">ID</text>
<text x="165.3" y="100.4">USBDP</text>
<text x="204.2" y="97.6">ADBUS_5</text>
<text x="204.2" y="100.4">ADBUS_6</text>
<text x="42.6" y="103.2">SHLD1</text>
<text x="42.6" y="106">SHLD2</text>
<text x="204.2" y="103.2">ADBUS_7</text>
<text x="42.6" y="108.8">SHLD3</text>
<text x="42.6" y="111.6">SHLD4</text>
<text x="165.3" y="111.6">RSTOUT#</text>
<text x="204.2" y="108.8">ACBUS_0</text>
<text x="204.2" y="111.6">ACBUS_1</text>
<text x="165.3" y="120">XTIN</text>
<text x="204.2" y="114.4">ACBUS_2</text>
<text x="204.2" y="117.2">ACBUS_3</text>
<text x="75.9" y="125.6">A</text>
<text x="89" y="125.6">B</text>
<text x="206.7" y="122.8">SI/WUA</text>
<text x="84" y="130.9" transform="rotate(-90 84 130.9)">GND</text>
<text x="204.2" y="128.4">BDBUS_0</text>
<text x="204.2" y="131.1">BDBUS_1</text>
<text x="204.2" y="133.9">BDBUS_2</text>
<text x="204.2" y="136.7">BDBUS_3</text>
<text x="165.3" y="139.5">XTOUT</text>
<text x="204.2" y="139.5">BDBUS_4</text>
<text x="204.2" y="142.3">BDBUS_5</text>
<text x="332.9" y="142.3">VCC1</text>
<text x="345.8" y="142.3">VCC2</text>
<text x="165.3" y="145.1">RESET#</text>
<text x="204.2" y="145.1">BDBUS_6</text>
<text x="204.2" y="147.9">BDBUS_7</text>
<text x="332.9" y="145.1">GND1</text>
<text x="332.9" y="147.9">INA</text>
<text x="345.5" y="145.1">GND2</text>
<text x="345.5" y="147.9">OUTA</text>
<text x="204.2" y="153.5">BCBUS_0</text>
<text x="332.9" y="150.7">INB</text>
<text x="332.9" y="153.5">OUTC</text>
<text x="345.5" y="150.7">OUTB</text>
<text x="348.2" y="153.5">INC</text>
<text x="165.3" y="156.3">EECS</text>
<text x="165.3" y="161.9">EESK</text>
<text x="204.2" y="156.3">BCBUS_1</text>
<text x="204.2" y="159.1">BCBUS_2</text>
<text x="204.2" y="161.9">BCBUS_3</text>
<text x="332.9" y="156.3">OUTD</text>
<text x="332.9" y="159.1">EN1</text>
<text x="332.9" y="161.9">GND1</text>
<text x="345.5" y="161.9">GND2</text>
<text x="347.6" y="159.1">EN2</text>
<text x="348.2" y="156.3">IND</text>
<text x="67.5" y="167.5">VCC</text>
<text x="78" y="167.5">CS</text>
<text x="165.3" y="167.5">EEDATA</text>
<text x="206.7" y="167.5">SI/WUB</text>
<text x="76.6" y="170.3">CLK</text>
<text x="77.2" y="173.1">DIN</text>
<text x="67.5" y="175.9">GND DOUT</text>
<text x="165.3" y="175.9">TEST</text>
<text x="204.8" y="175.9">PWREN#</text>
<text x="184.6" y="184.5" transform="rotate(-90 184.6 184.5)">AGND</text>
<text x="190.2" y="184.5" transform="rotate(-90 190.2 184.5)">GND1</text>
<text x="193" y="184.5" transform="rotate(-90 193 184.5)">GND2</text>
<text x="195.8" y="184.5" transform="rotate(-90 195.8 184.5)">GND3</text>
<text x="198.6" y="184.5" transform="rotate(-90 198.6 184.5)">GND4</text>
<text x="67.5" y="228.9">VIN</text>
<text x="84.7" y="228.9">Vout</text>
<text x="67.5" y="234.5">EN</text>
<text x="67.5" y="240.1">GND</text>
<text x="86.2" y="240.1">NR</text>
<text x="235.1" y="242.9">CLK</text>
<text x="235.1" y="245.7">D</text>
<text x="245.5" y="245.7">PREz</text>
<text x="246.6" y="242.9">VCC</text>
<text x="235.1" y="248.5">Qz</text>
<text x="235.1" y="251.3">Q</text>
<text x="245.6" y="248.5">CLRz</text>
<text x="246.3" y="251.3">GND</text>
</g>
<g font-size="2.5" fill="#f00">
<text x="230.9" y="82">TCK_ISO</text>
<text x="308.9" y="79.2">TRSTn_ISO</text>
<text x="309.2" y="82">TMS_ISO</text>
<text x="372.9" y="83.7">TMS 2</text>
<text x="412" y="80.9">TRSTn</text>
<text x="423.7" y="80.9">2</text>
<text x="230.6" y="87.5">TDO_ISO</text>
<text x="231.8" y="84.8">TDI_ISO</text>
<text x="309.2" y="87.5">TCK_ISO</text>
<text x="310" y="84.8">TDI_ISO</text>
<text x="372.9" y="89.2">TCK 2</text>
<text x="372.9" y="86.4">TDI</text>
<text x="379" y="86.4">2</text>
<text x="228.7" y="93.1">TRSTn_ISO</text>
<text x="230.9" y="90.3">TMS_ISO</text>
<text x="231.5" y="112.7">DF_OE</text>
<text x="231.5" y="115.5">DF_CLK</text>
<text x="231.5" y="126.7">TX_ISO</text>
<text x="231.5" y="129.5">RX_ISO</text>
<text x="313.9" y="146.2">TX_ISO</text>
<text x="386.9" y="147.9">Rx_Slave</text>
<text x="404.2" y="147.9">2</text>
<text x="311.4" y="154.6">TDO_ISO</text>
<text x="313.4" y="151.8">RX_ISO</text>
<text x="367.6" y="154.6">TDO</text>
<text x="386.9" y="153.5">Tx_Slave</text>
<text x="404.2" y="153.5">2</text>
<text x="386.9" y="156.3">TDO</text>
<text x="404.2" y="156.3">2</text>
<text x="214.7" y="241.2">DF_CLK</text>
<text x="216.1" y="249.6">DF_OE</text>
</g>
<g font-size="2">
<text x="49.3" y="6.4">5</text>
<text x="133.2" y="6.4">4</text>
<text x="217" y="6.4">3</text>
<text x="300.8" y="6.4">2</text>
<text x="384.6" y="6.4">1</text>
<text x="5.3" y="42">D</text>
<text x="427.2" y="42">D</text>
<text x="5.3" y="108.4">C</text>
<text x="427.2" y="108.4">C</text>
<text x="5.3" y="174.8">B</text>
<text x="427.2" y="174.8">B</text>
<text x="5.3" y="241.1">A</text>
<text x="427.2" y="241.1">A</text>
<text x="49.3" y="274.6">5</text>
<text x="133.2" y="274.6">4</text>
<text x="217" y="274.6">3</text>
<text x="300.8" y="274.6">2</text>
<text x="384.6" y="274.6">1</text>
</g>
<g font-size="1.4" fill="#00f">
<text x="386.3" y="80">o</text>
<text x="390.8" y="80">o</text>
</g>
</svg>
